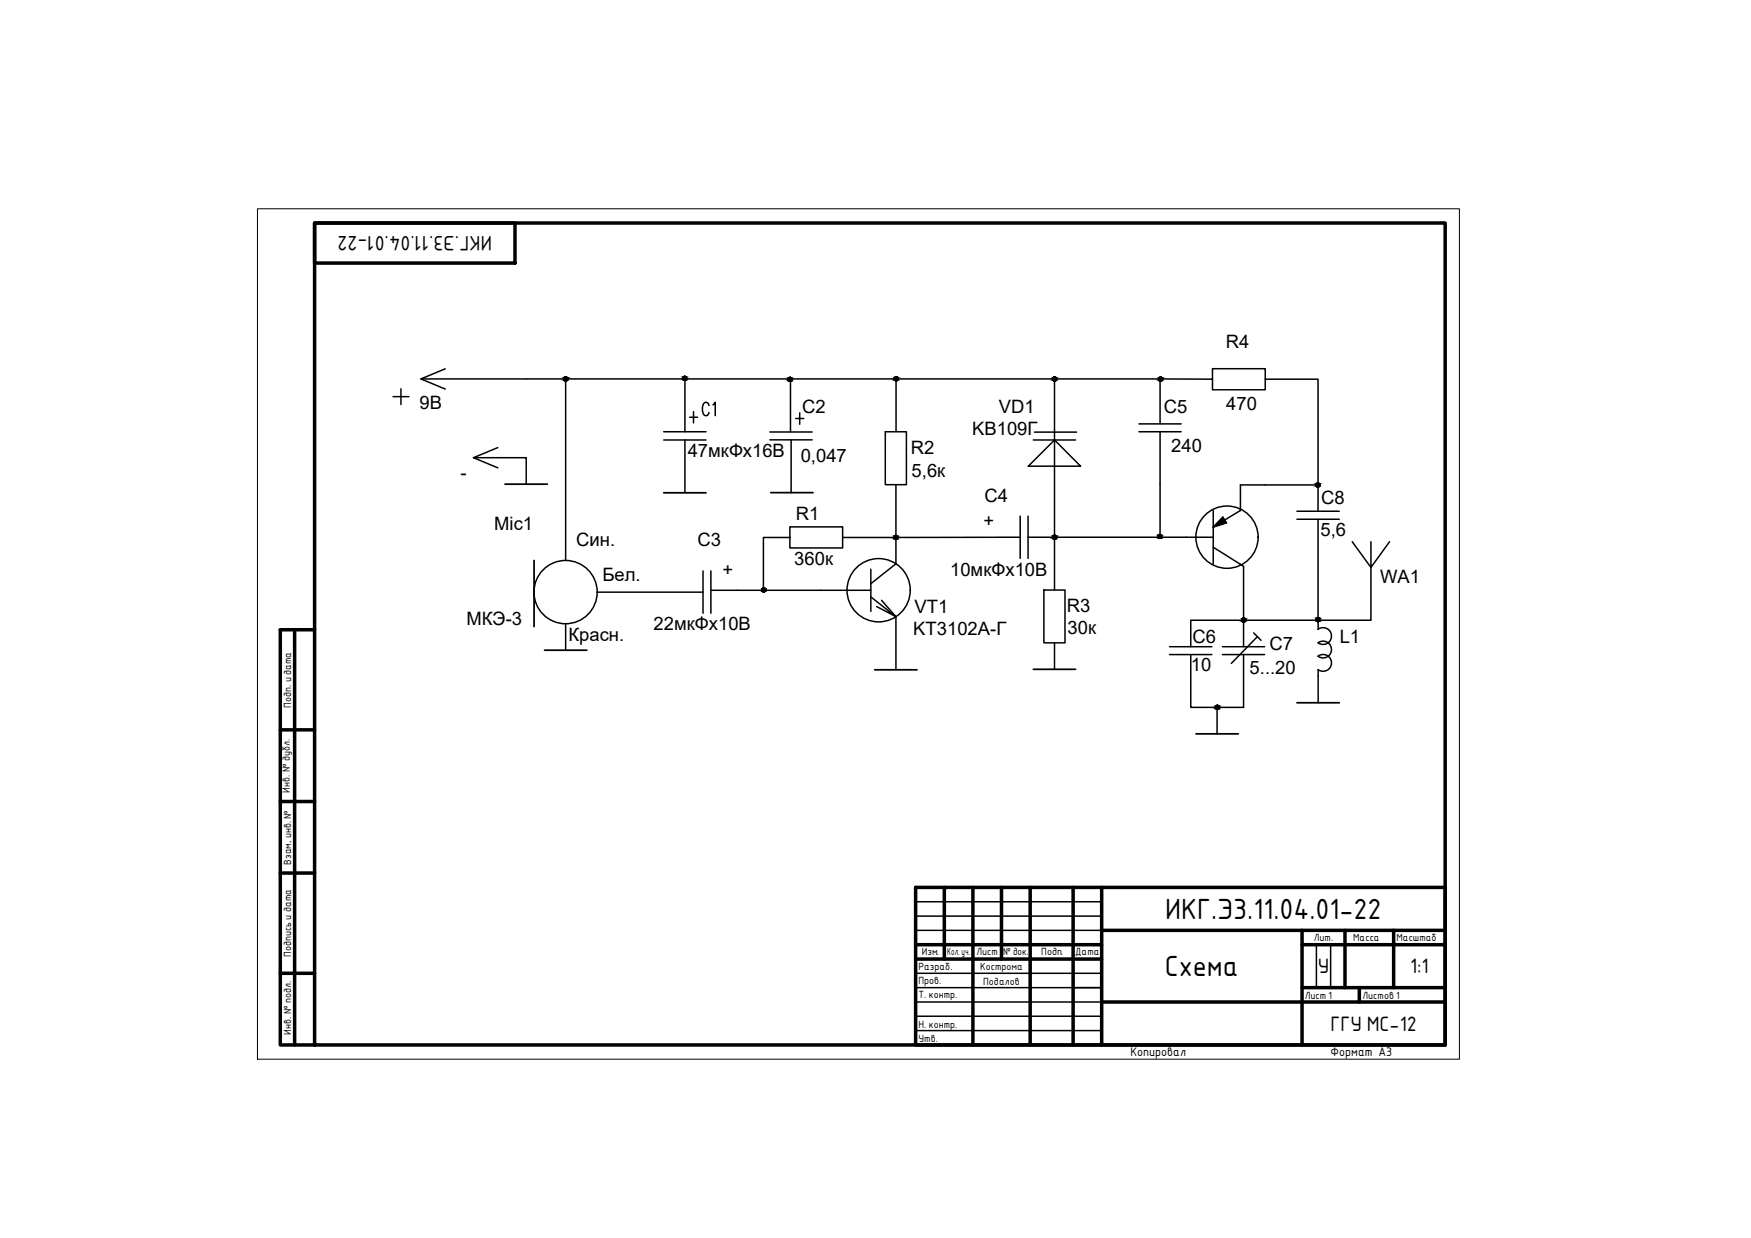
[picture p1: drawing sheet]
<svg xmlns="http://www.w3.org/2000/svg" width="297mm" height="210mm" viewBox="0 0 297 210" stroke-linecap="round" stroke-linejoin="round" font-family="sans-serif">
<!-- layer: 0 -->
<g fill="none" stroke="#000" stroke-width=".59">
<path d="M53.4 37.8h191.8v139.4h-191.8zM53.4 37.8h34v6.8h-34zM50 106.8v70.4M53.4 106.8h-5.9v70.4h5.9M47.5 123.7h5.9M47.5 135.9h5.9M47.5 148h5.9M155.3 150.5h89.9v26.7h-89.9zM160.2 150.5v12.1M165 150.5v26.7M169.9 150.5v12.1M174.8 150.5v26.7"/>
<path d="M182 150.5v26.7M186.9 157.7h58.3M186.9 150.5v26.7M220.9 157.7v19.5M228.2 157.7v9.8M236.4 157.7v9.8M47.5 165h5.9M155.3 160.2h31.6M155.3 162.6h31.6M186.9 169.9h58.3M220.9 160.2h24.3M220.9 167.5h24.3"/>
<path d="M230.6 167.5v2.4"/>
</g>
<path d="M53.4 106.8v70.4" fill="none" stroke="#000" stroke-width=".3"/>
<g fill="none" stroke="#000" stroke-width=".25">
<path d="M66.7 67.3h2.7M68 65.9v2.7M71.4 64.2h44.8v9M75.5 62.5l-4.1 1.7 4.1 1.8M80.3 77.6l4.1 1.7M84.4 75.9l-4.1 1.7h9v4.5M96 64.2v30.8M112.6 73.2h7.2M112.6 74.6h7.2M116.2 64.2h17.9v9M116.2 74.6v9M130.6 73.2h7.2"/>
<path d="M130.6 74.6h7.2M134.1 64.2h17.9v9M134.2 74.6v8.9M135 71h1.3M135.7 70v1.9M150.2 73.2h3.6v9h-3.6zM152 64.2h26.9v26.9M175.3 74.6h7.2M175.5 73.3h7.1M178.9 74.6l4.4 4.4h-8.9zM178.9 64.2h17.9v7.7M193.2 73.2h7.2"/>
<path d="M193.2 71.9h7.2M196.8 64.2l8.9 .1v-1.8h8.9v3.6h-8.9v-1.8M196.8 73.2v17.9h-17.9M214.6 64.3h9v17.9h-13.2v4.4l-2.6 1.6 .3 .5-2.3 .7 1.6-1.7 .4 .5M119.3 96.8v7.2M120.6 96.8v7.2M134 91.1v1.8h8.9v-3.6h-8.9v1.8h-4.5v9M147.7 96.5v7.2M152 82.2v13.4l-4.3 3.4M173.1 91.1h-30.2M173.1 87.5v7.2M174.4 91.1h4.5"/>
<path d="M174.4 87.5v7.2M178.9 91.1v8.9M196.8 91.1h9M205.8 92.8l5.2 3.2v9.2h-9v4.5M205.8 86.5v9.1M220 86.7h7.2M220 88h7.2M223.6 82.2v4.5M223.6 88v17.2M229.4 91.8l3.2 4.4v9h-9M232.6 91.8v4.4l3.1-4.4M96 105.8v4.4"/>
<path d="M101.3 100.4h18M120.6 100.1h27.1M147.7 101.2l4.2 3.3-3.2-1.7M149.5 101.8l2.4 2.7M152 104.6v9M177.1 100h3.6v9h-3.6zM178.9 109v4.5M198.4 109.7h7.2M198.4 111h7.2M202 111v8.9h4.5v4.5M207.4 109.7h7.1M207.4 111h7.1"/>
<path d="M211 111v8.9h-4.5M212.7 107.3l.6 .6M213.9 108.6l-.6-.7-4.4 4.6M223.6 111.2a1.43 1.43 0 0 1 1.9 .2 1.43 1.43 0 0 1 0 2 1.43 1.43 0 0 1-1.9 .1M223.6 106.7a1.43 1.43 0 0 1 1.9 .2 1.43 1.43 0 0 1 0 1.9 1.43 1.43 0 0 1-1.9 .2 1.43 1.43 0 0 1 1.9 .2 1.43 1.43 0 0 1 0 1.9 1.43 1.43 0 0 1-1.9 .2M223.6 105.2v1.5M223.6 105.2h-12.6v4.5M223.6 113.5v5.7M155.3 152.9h31.6M155.3 155.3h31.6M155.3 157.7h31.6M155.3 165h31.6"/>
<path d="M155.3 167.5h31.6M155.3 169.9h31.6M155.3 172.3h31.6M155.3 174.7h31.6M223.3 160.2v7.3M225.7 160.2v7.3"/>
<circle cx="208.1" cy="91.1" r="5.3"/>
<circle cx="95.9" cy="100.4" r="5.4"/>
<circle cx="149.1" cy="100.1" r="5.4"/>
</g>
<path d="M85.7 82.1h7.1M90.6 95v11.2M112.6 83.6h7.2M130.8 83.5h7.1M92.4 110.2h7.2M148.4 113.6h7.2M175.3 113.5h7.2M220 119.2h7.2M202.9 124.4h7.2" fill="none" stroke="#000" stroke-width=".3"/>
<!-- layer: 0 -->
<path d="M207.4 87.7l.7 1-2.3 .7z" fill="#000" stroke="#000" stroke-width=".17"/>
<g fill="#000" stroke="#000" stroke-width=".17">
<path d="M95.9 63.9h.2zM95.9 63.9h.2z"/>
<path d="M95.9 63.9h.2zM95.8 63.9h.3z"/>
<path d="M95.9 64.6h.2zM95.9 64.6h.1z"/>
<path d="M95.8 63.9l.4 .1zM95.7 64h.5z"/>
<path d="M95.8 64.6h.3zM95.8 64.6h.3z"/>
<path d="M95.7 64h.5zM95.7 64h.5z"/>
<path d="M95.7 64.5h.5zM95.7 64.5l.4 .1z"/>
<path d="M95.7 64l.6 .1zM95.7 64l.6 .1z"/>
<path d="M95.7 64.5h.5zM95.7 64.5h.5z"/>
<path d="M95.7 64.1h.6zM95.7 64.1h.6z"/>
<path d="M95.7 64.4h.6zM95.7 64.4l.5 .1z"/>
<path d="M95.6 64.1l.7 .1zM95.6 64.1l.7 .1z"/>
<path d="M95.6 64.4h.7zM95.6 64.4h.7z"/>
<path d="M95.6 64.2h.7zM95.6 64.2h.7z"/>
<path d="M95.6 64.2l.7 .1zM95.6 64.2l.7 .1z"/>
<path d="M95.6 64.3h.7zM95.6 64.3l.7 .1z"/>
<path d="M116.1 63.8h.2zM116.1 63.8h.2z"/>
<path d="M116.1 63.8h.2zM116 63.8h.3z"/>
<path d="M116.1 64.5h.2zM116.1 64.5h.1z"/>
<path d="M116 63.8l.4 .1zM115.9 63.9h.5z"/>
<path d="M116 64.5h.3zM116 64.5h.3z"/>
<path d="M115.9 63.9h.5zM115.9 63.9h.5z"/>
<path d="M115.9 64.4h.5zM115.9 64.4l.4 .1z"/>
<path d="M115.9 63.9l.6 .1zM115.9 63.9l.6 .1z"/>
<path d="M115.9 64.4h.5zM115.9 64.4h.5z"/>
<path d="M115.9 64h.6zM115.8 64h.7z"/>
<path d="M115.9 64.4h.6zM115.9 64.4h.5z"/>
<path d="M115.8 64l.7 .1zM115.8 64l.7 .1z"/>
<path d="M115.8 64.3h.7zM115.8 64.3l.7 .1z"/>
<path d="M115.8 64.1l.7 .1zM115.8 64.1l.7 .1z"/>
<path d="M115.8 64.2h.7zM115.8 64.2l.7 .1z"/>
<path d="M115.8 64.2h.7zM115.8 64.2h.7z"/>
<path d="M134 64h.1zM133.9 64h.2z"/>
<path d="M133.9 64h.3zM133.9 64h.3z"/>
<path d="M133.9 64.7h.2zM133.9 64.7h.2z"/>
<path d="M133.9 64h.3zM133.8 64h.4z"/>
<path d="M133.9 64.7h.3zM133.9 64.7h.2z"/>
<path d="M133.8 64l.5 .1zM133.8 64l.5 .1z"/>
<path d="M133.8 64.6h.4zM133.8 64.6l.4 .1z"/>
<path d="M133.8 64.1h.5zM133.8 64.1h.5z"/>
<path d="M133.8 64.6h.5zM133.8 64.6h.4z"/>
<path d="M133.7 64.1l.7 .1zM133.7 64.1l.7 .1z"/>
<path d="M133.7 64.5h.6zM133.7 64.5l.6 .1z"/>
<path d="M133.7 64.2h.7zM133.7 64.2h.7z"/>
<path d="M133.7 64.5h.7zM133.7 64.5h.6z"/>
<path d="M133.7 64.2l.7 .1zM133.7 64.2l.7 .1z"/>
<path d="M133.7 64.4h.7zM133.7 64.4l.7 .1z"/>
<path d="M133.7 64.3h.7zM133.7 64.3l.7 .1z"/>
<path d="M152 63.9h.1zM151.9 63.9h.2z"/>
<path d="M151.9 63.9h.3zM151.9 63.9h.3z"/>
<path d="M151.9 64.6h.2zM151.9 64.6h.2z"/>
<path d="M151.9 63.9l.4 .1zM151.8 64h.5z"/>
<path d="M151.9 64.6h.3zM151.9 64.6h.2z"/>
<path d="M151.8 64h.5zM151.8 64h.5z"/>
<path d="M151.8 64.5h.5zM151.8 64.5l.4 .1z"/>
<path d="M151.8 64h.5zM151.8 64h.5z"/>
<path d="M151.8 64.5h.5zM151.8 64.5h.5z"/>
<path d="M151.7 64l.7 .1zM151.7 64l.7 .1z"/>
<path d="M151.7 64.4h.6zM151.7 64.4l.6 .1z"/>
<path d="M151.7 64.1l.7 .1zM151.7 64.1l.7 .1z"/>
<path d="M151.7 64.4h.7zM151.7 64.4h.6z"/>
<path d="M151.7 64.2h.7zM151.7 64.2h.7z"/>
<path d="M151.7 64.3h.7zM151.7 64.3l.7 .1z"/>
<path d="M151.7 64.2h.7zM151.7 64.2l.7 .1z"/>
<path d="M178.9 63.9h.1zM178.8 63.9h.2z"/>
<path d="M178.8 63.9h.3zM178.7 63.9h.4z"/>
<path d="M178.8 64.6h.2zM178.8 64.6h.1z"/>
<path d="M178.7 63.9l.4 .1zM178.7 64h.4z"/>
<path d="M178.7 64.6h.4zM178.7 64.6h.3z"/>
<path d="M178.7 64h.5zM178.7 64h.5z"/>
<path d="M178.7 64.5h.4zM178.7 64.5l.4 .1z"/>
<path d="M178.6 64l.6 .1zM178.6 64l.6 .1z"/>
<path d="M178.6 64.5h.6zM178.6 64.5h.5z"/>
<path d="M178.6 64.1h.6zM178.6 64.1h.6z"/>
<path d="M178.6 64.5h.6zM178.6 64.5h.6z"/>
<path d="M178.5 64.1l.7 .1zM178.5 64.1l.7 .1z"/>
<path d="M178.5 64.4h.7zM178.5 64.4l.7 .1z"/>
<path d="M178.5 64.2l.8 .1zM178.5 64.2l.8 .1h-.8z"/>
<path d="M178.5 64.3h.7zM178.5 64.3l.7 .1z"/>
<path d="M178.5 64.3h.8zM178.5 64.3h.7z"/>
<path d="M196.8 63.9h.2zM196.8 63.9h.2z"/>
<path d="M196.8 63.9l.2 .1zM196.7 64h.3z"/>
<path d="M196.8 64.6h.2zM196.8 64.6l.1 .1z"/>
<path d="M196.7 64h.4zM196.6 64h.5z"/>
<path d="M196.7 64.6h.3zM196.7 64.6h.3z"/>
<path d="M196.6 64h.5zM196.6 64h.5z"/>
<path d="M196.6 64.6h.5zM196.6 64.6h.4z"/>
<path d="M196.6 64l.6 .1zM196.6 64l.6 .1z"/>
<path d="M196.6 64.5h.5zM196.6 64.5l.5 .1z"/>
<path d="M196.6 64.1l.6 .1zM196.6 64.1l.6 .1z"/>
<path d="M196.6 64.5h.6zM196.6 64.5h.5z"/>
<path d="M196.5 64.2h.7zM196.5 64.2h.7z"/>
<path d="M196.5 64.2l.7 .1zM196.5 64.2l.7 .1z"/>
<path d="M196.5 64.4h.7zM196.5 64.4h.7z"/>
<path d="M196.5 64.4h.7zM196.5 64.4l.7 .1z"/>
<path d="M196.5 64.3h.7zM196.5 64.3l.7 .1z"/>
<path d="M129.5 99.7h.2zM129.5 99.7h.2z"/>
<path d="M129.5 99.7h.2zM129.4 99.7h.3z"/>
<path d="M129.4 99.7h.4zM129.4 99.7h.4z"/>
<path d="M129.4 99.7l.4 .1zM129.3 99.8h.5z"/>
<path d="M129.3 99.8h.6zM129.3 99.8h.6z"/>
<path d="M129.3 99.8l.6 .1zM129.3 99.8l.6 .1z"/>
<path d="M129.2 99.9l.7 .1zM129.2 99.9l.7 .1z"/>
<path d="M129.2 100h.7zM129.2 100h.7z"/>
<path d="M151.9 90.8h.2zM151.9 90.8h.2z"/>
<path d="M151.9 90.8h.2zM151.8 90.8h.3z"/>
<path d="M151.9 91.5h.2zM151.9 91.5h.1z"/>
<path d="M151.8 90.8h.4zM151.8 90.8h.4z"/>
<path d="M151.8 91.4h.3zM151.8 91.4l.3 .1z"/>
<path d="M151.8 90.8l.4 .1zM151.8 90.8l.4 .1z"/>
<path d="M151.8 91.4h.4zM151.8 91.4h.3z"/>
<path d="M151.7 90.9h.6zM151.7 90.9h.6z"/>
<path d="M151.7 91.4h.5zM151.7 91.4h.5z"/>
<path d="M151.7 90.9l.6 .1zM151.7 90.9l.6 .1z"/>
<path d="M151.7 91.3h.6zM151.7 91.3l.5 .1z"/>
<path d="M151.6 91l.7 .1zM151.6 91l.7 .1z"/>
<path d="M151.6 91.1h.7zM151.6 91.1h.7z"/>
<path d="M151.6 91.2l.7 .1zM151.6 91.2l.7 .1z"/>
<path d="M151.6 91.3h.7zM151.6 91.3h.7z"/>
<path d="M151.6 91.1h.7zM151.6 91.1l.7 .1z"/>
<path d="M178.9 90.7h.1zM178.8 90.7h.2z"/>
<path d="M178.8 90.7l.3 .1zM178.7 90.8h.4z"/>
<path d="M178.8 91.4h.2zM178.8 91.4h.1z"/>
<path d="M178.7 90.8h.4zM178.7 90.8h.4z"/>
<path d="M178.7 91.4h.4zM178.7 91.4h.3z"/>
<path d="M178.7 90.8l.5 .1zM178.6 90.9h.6z"/>
<path d="M178.7 91.4h.4zM178.7 91.4h.4z"/>
<path d="M178.6 90.9h.6zM178.6 90.9h.6z"/>
<path d="M178.6 91.3h.6zM178.6 91.3l.5 .1z"/>
<path d="M178.6 90.9l.6 .1zM178.6 90.9l.6 .1z"/>
<path d="M178.6 91.3h.6zM178.6 91.3h.6z"/>
<path d="M178.6 91h.7zM178.6 91h.7z"/>
<path d="M178.6 91.2h.6zM178.6 91.2l.6 .1z"/>
<path d="M178.5 91l.8 .1zM178.5 91l.8 .1z"/>
<path d="M178.5 91.1l.8 .1zM178.5 91.1l.8 .1z"/>
<path d="M178.5 91.2h.8zM178.5 91.2h.7z"/>
<path d="M196.7 90.6h.1zM196.6 90.6h.2z"/>
<path d="M196.6 90.6h.3zM196.6 90.6h.3z"/>
<path d="M196.6 91.3h.2zM196.6 91.3h.2z"/>
<path d="M196.6 90.6l.4 .1zM196.5 90.7h.5z"/>
<path d="M196.6 91.3h.3zM196.6 91.3h.2z"/>
<path d="M196.5 90.7h.5zM196.5 90.7h.5z"/>
<path d="M196.5 91.3h.5zM196.5 91.3h.4z"/>
<path d="M196.5 90.7l.5 .1zM196.5 90.7l.5 .1z"/>
<path d="M196.5 91.2h.5zM196.5 91.2l.5 .1z"/>
<path d="M196.4 90.8h.7zM196.4 90.8h.7z"/>
<path d="M196.4 91.2h.6zM196.4 91.2h.6z"/>
<path d="M196.4 90.8l.7 .1zM196.4 90.8l.7 .1z"/>
<path d="M196.4 90.9l.7 .1zM196.4 90.9l.7 .1z"/>
<path d="M196.4 91l.7 .1zM196.4 91l.7 .1z"/>
<path d="M196.4 91.1h.7zM196.4 91.1l.6 .1z"/>
<path d="M196.4 91h.7zM196.4 91h.7z"/>
<path d="M223.5 81.9h.2zM223.5 81.9h.2z"/>
<path d="M223.5 81.9h.2zM223.4 81.9h.3z"/>
<path d="M223.5 82.6h.2zM223.5 82.6h.1z"/>
<path d="M223.4 81.9h.4zM223.3 81.9h.5z"/>
<path d="M223.4 82.6h.3zM223.4 82.6h.3z"/>
<path d="M223.3 81.9l.5 .1zM223.3 81.9l.5 .1z"/>
<path d="M223.3 82.5h.5zM223.3 82.5l.4 .1z"/>
<path d="M223.3 82h.6zM223.3 82h.6z"/>
<path d="M223.3 82.5h.5zM223.3 82.5h.5z"/>
<path d="M223.3 82l.6 .1zM223.3 82l.6 .1z"/>
<path d="M223.3 82.4h.6zM223.3 82.4l.5 .1z"/>
<path d="M223.2 82.1l.7 .1zM223.2 82.1l.7 .1z"/>
<path d="M223.2 82.4h.7zM223.2 82.4h.7z"/>
<path d="M223.2 82.2h.7zM223.2 82.2h.7z"/>
<path d="M223.2 82.2l.7 .1zM223.2 82.2l.7 .1z"/>
<path d="M223.2 82.3h.7zM223.2 82.3l.7 .1z"/>
<path d="M129.5 100.4h.2zM129.5 100.4h.1z"/>
<path d="M129.4 100.3h.3zM129.4 100.3l.3 .1z"/>
<path d="M129.4 100.3h.4zM129.4 100.3h.3z"/>
<path d="M129.3 100.3h.5zM129.3 100.3h.5z"/>
<path d="M129.3 100.2h.6zM129.3 100.2l.5 .1z"/>
<path d="M129.2 100.1h.7zM129.2 100.1l.7 .1z"/>
<path d="M129.2 100l.7 .1zM129.2 100l.7 .1z"/>
<path d="M129.2 100.1h.7zM129.2 100.1h.7z"/>
<path d="M206.5 119.6h.1zM206.4 119.6h.2z"/>
<path d="M206.4 119.6h.3zM206.3 119.6h.4z"/>
<path d="M206.3 119.6h.4zM206.3 119.6h.4z"/>
<path d="M206.3 119.6l.5 .1zM206.2 119.7h.6z"/>
<path d="M206.2 119.7h.6zM206.2 119.7h.6z"/>
<path d="M206.2 119.7l.6 .1zM206.2 119.7l.6 .1z"/>
<path d="M206.2 119.8l.7 .1zM206.2 119.8l.7 .1h-.8z"/>
<path d="M206.1 119.9h.8zM206.1 119.9h.8z"/>
<path d="M206.1 119.9l.8 .1zM206.1 119.9l.8 .1z"/>
<path d="M211 104.8h.1zM210.9 104.8h.2z"/>
<path d="M210.9 104.8h.2zM210.8 104.8h.3z"/>
<path d="M210.9 105.5h.2zM210.9 105.5h.1z"/>
<path d="M210.8 104.8h.4zM210.8 104.8h.4z"/>
<path d="M210.8 105.5h.3zM210.8 105.5h.3z"/>
<path d="M210.8 104.8l.5 .1zM210.8 104.8l.5 .1z"/>
<path d="M210.8 105.4h.4zM210.8 105.4l.3 .1z"/>
<path d="M210.7 104.9h.6zM210.7 104.9h.6z"/>
<path d="M210.7 105.4h.6zM210.7 105.4h.5z"/>
<path d="M210.7 104.9l.6 .1zM210.7 104.9l.6 .1z"/>
<path d="M210.7 105.3h.6zM210.7 105.3l.6 .1z"/>
<path d="M210.7 105l.7 .1zM210.7 105l.7 .1z"/>
<path d="M210.7 105.3h.6zM210.7 105.3h.6z"/>
<path d="M210.6 105.1h.8zM210.6 105.1h.8z"/>
<path d="M210.6 105.1l.8 .1zM210.6 105.1l.8 .1z"/>
<path d="M210.6 105.2h.8zM210.6 105.2l.7 .1z"/>
<path d="M223.6 104.7h.1zM223.5 104.7h.2z"/>
<path d="M223.5 104.7h.3zM223.4 104.7h.4z"/>
<path d="M223.5 105.4h.2zM223.5 105.4h.1z"/>
<path d="M223.4 104.7l.4 .1zM223.4 104.8h.4z"/>
<path d="M223.4 105.4h.4zM223.4 105.4h.3z"/>
<path d="M223.4 104.8h.5zM223.4 104.8h.5z"/>
<path d="M223.4 105.3h.4zM223.4 105.3l.4 .1z"/>
<path d="M223.3 104.8l.6 .1zM223.3 104.8l.6 .1z"/>
<path d="M223.3 105.3h.6zM223.3 105.3h.5z"/>
<path d="M223.3 104.9h.6zM223.3 104.9h.6z"/>
<path d="M223.3 105.2h.6zM223.3 105.2l.6 .1z"/>
<path d="M223.3 104.9l.7 .1zM223.3 104.9l.7 .1z"/>
<path d="M223.3 105.2h.6zM223.3 105.2h.6z"/>
<path d="M223.2 105l.8 .1zM223.2 105l.8 .1z"/>
<path d="M223.2 105.1h.8zM223.2 105.1h.8z"/>
<path d="M223.2 105.1h.8zM223.2 105.1l.7 .1z"/>
<path d="M206.4 120.3h.2zM206.4 120.3h.2z"/>
<path d="M206.3 120.3h.4zM206.3 120.3h.3z"/>
<path d="M206.3 120.2h.4zM206.3 120.2l.4 .1z"/>
<path d="M206.2 120.2h.6zM206.2 120.2h.5z"/>
<path d="M206.2 120.1h.6zM206.2 120.1l.6 .1z"/>
<path d="M206.2 120.1h.6zM206.2 120.1h.6z"/>
<path d="M206.1 120h.8zM206.1 120l.7 .1z"/>
</g>
<!-- layer: 0 -->
<path d="M43.7 35.4h203.9v144.2h-203.9z" fill="none" stroke="#000" stroke-width=".17"/>
<text font-size="5.3" x="118.2" y="71.6">C1</text>
<g font-size="4.8">
<text x="197.7" y="155.8">ИКГ.Э3.11.04.01-22</text>
<text x="197.6" y="165.5">Схема</text>
</g>
<g font-size="3.4">
<text x="83.5" y="40" transform="rotate(180 83.5 40)">ИКГ.Э3.11.04.01-22</text>
<text x="223.5" y="165">У</text>
<text x="239.2" y="165">1:1</text>
<text x="225.7" y="174.7">ГГУ МС-12</text>
</g>
<g font-size="3.1">
<text x="207.9" y="58.9">R4</text>
<text x="71.2" y="69.3">9В</text>
<text x="136.1" y="70.1">C2</text>
<text x="169.4" y="70">VD1</text>
<text x="197.4" y="70">С5</text>
<text x="208" y="69.4">470</text>
<text x="116.7" y="77.5">47мкФx16В</text>
<text x="154.5" y="77.1">R2</text>
<text x="164.9" y="73.7">KB109Г</text>
<text x="198.7" y="76.6">240</text>
<text x="78.1" y="81.1">-</text>
<text x="135.8" y="78.3">0,047</text>
<text x="154.7" y="80.8">5,6к</text>
<text x="83.8" y="89.8">Mic1</text>
<text x="135" y="88.2">R1</text>
<text x="166.8" y="89.3">+</text>
<text x="167" y="85.1">С4</text>
<text x="224.1" y="85.5">С8</text>
<text x="97.8" y="92.6">Син.</text>
<text x="118.3" y="92.6">С3</text>
<text x="134.7" y="95.7">360к</text>
<text x="224" y="90.8">5,6</text>
<text x="102.2" y="98.5">Бел.</text>
<text x="122.6" y="97.6">+</text>
<text x="161.2" y="97.6">10мкФx10В</text>
<text x="234.1" y="98.9">WA1</text>
<text x="79.1" y="105.9">МКЭ-3</text>
<text x="110.9" y="106.8">22мкФx10В</text>
<text x="154.9" y="107.7">KT3102A-Г</text>
<text x="155.1" y="104">VT1</text>
<text x="181" y="103.7">R3</text>
<text x="181.1" y="107.4">30к</text>
<text x="96.4" y="108.7">Красн.</text>
<text x="202" y="113.7">10</text>
<text x="202.3" y="109">С6</text>
<text x="215.4" y="110.3">С7</text>
<text x="227.3" y="109.1">L1</text>
<text x="212" y="114.3">5...20</text>
</g>
<g font-size="2">
<text x="191.8" y="179.1">Копировал</text>
<text x="225.7" y="179.1">Формат A3</text>
</g>
<g font-size="1.7">
<text x="49.4" y="120" transform="rotate(-90 49.4 120)">Подп. и дата</text>
<text x="49.2" y="134.4" transform="rotate(-90 49.2 134.4)">Инв. № дубл.</text>
<text x="49.4" y="142.9" transform="rotate(-90 49.4 142.9)">.</text>
<text x="49.4" y="146.6" transform="rotate(-90 49.4 146.6)">Взам. инв. №</text>
<text x="156.4" y="162">Изм.</text>
<text x="160.7" y="162">Кол. уч.</text>
<text x="165.7" y="162">Лист</text>
<text x="170.2" y="162">№ док.</text>
<text x="176.6" y="162">Подп.</text>
<text x="182.4" y="161.9">Дата</text>
<text x="222.9" y="159.6">Лит.</text>
<text x="229.6" y="159.6">Масса</text>
<text x="236.9" y="159.6">Масштаб</text>
<text x="49.4" y="162.3" transform="rotate(-90 49.4 162.3)">Подпись и дата</text>
<text x="155.8" y="164.4">Разраб.</text>
<text x="155.8" y="166.8">Пров.</text>
<text x="166.3" y="164.5">Кострома</text>
<text x="166.8" y="167">Подалов</text>
<text x="155.8" y="169.3">Т. контр.</text>
<text x="221.3" y="169.4">Лист 1</text>
<text x="231.1" y="169.4">Листов 1</text>
<text x="49.4" y="175.4" transform="rotate(-90 49.4 175.4)">Инв. № подл.</text>
<text x="155.8" y="174.3">Н. контр.</text>
<text x="155.8" y="176.7">Утв.</text>
</g>
</svg>
